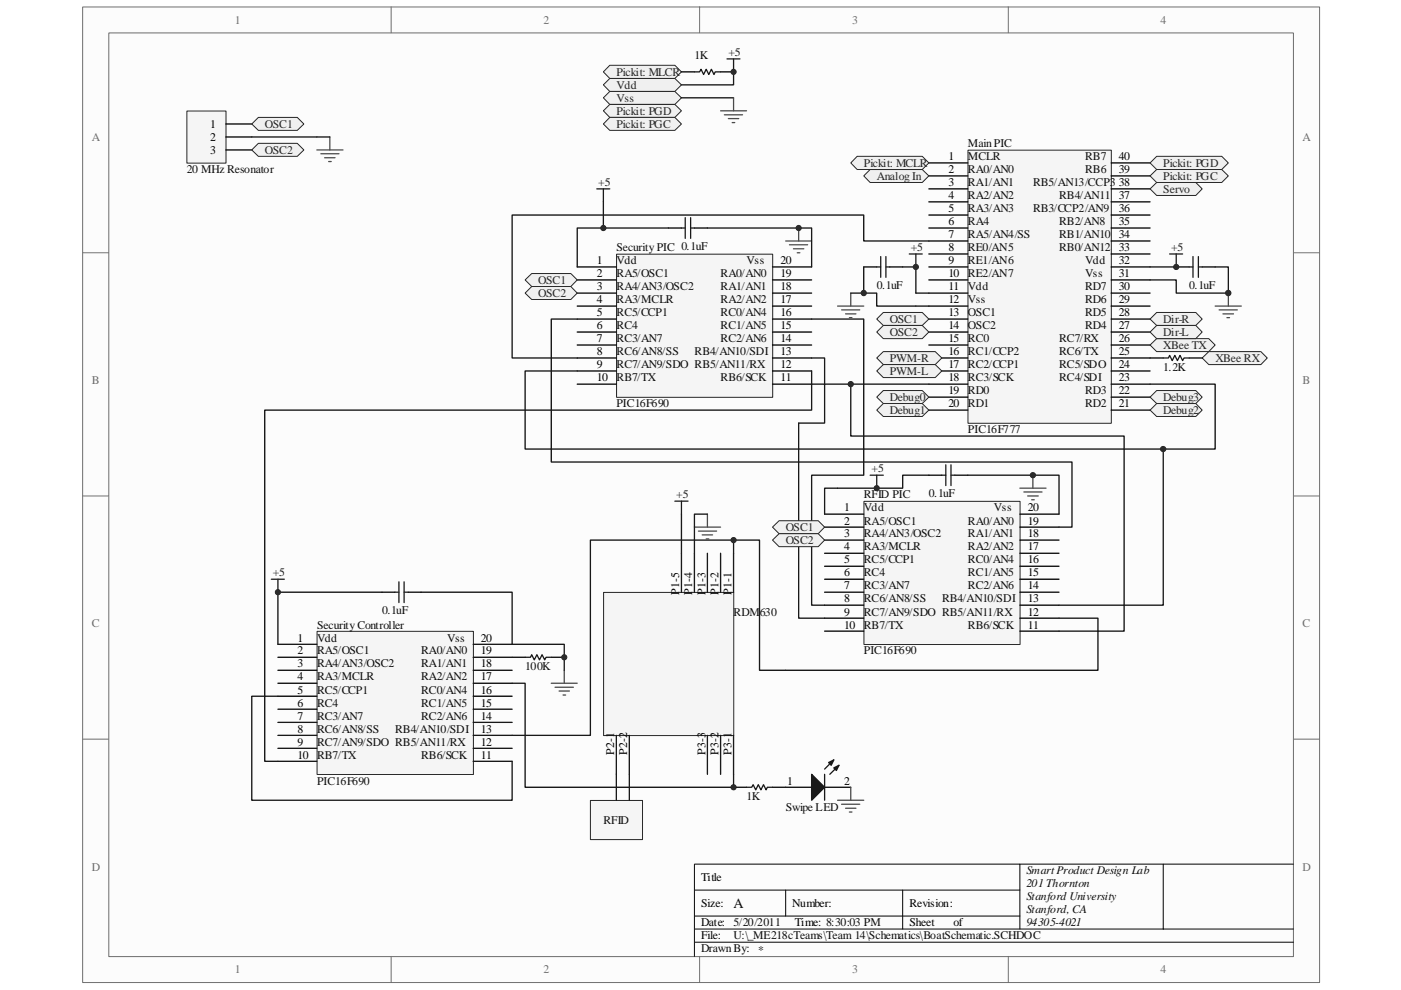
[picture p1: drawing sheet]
<svg xmlns="http://www.w3.org/2000/svg" width="297mm" height="210mm" viewBox="0 0 297 210" stroke-linecap="round" stroke-linejoin="round" font-family="sans-serif">
<path d="M17.6 1.5h262.2v206.8h-262.2z" fill="#fcfcfc"/>
<path d="M17.5 1.5h262.3v206.8h-262.3z" fill="none" stroke="#6e6e6e" stroke-width=".21"/>
<path d="M23.1 7h251.1v195.8h-251.1z" fill="#fcfcfc"/>
<g fill="none" stroke="#6e6e6e" stroke-width=".21">
<path d="M23.1 7h251.1v195.8h-251.1zM82.9 1.4v5.5M148.3 1.4v5.5M213.8 1.4v5.5M17.5 53.6h5.5M274.2 53.6h5.5M17.5 105.2h5.5M274.2 105.2h5.5M17.5 156.7h5.5M274.2 156.7h5.5M82.9 202.8v5.5M148.3 202.8v5.5"/>
<path d="M213.8 202.8v5.5"/>
</g>
<path d="M147.2 188.7h69M147.2 197h127M147.2 194.2h69M147.2 199.8h127M166.6 188.7v5.5M191.4 188.7v8.3M216.2 183.2v13.8M246.6 183.2h-99.4v19.6M274.2 183.2h-27.6v13.8" fill="none" stroke="#000" stroke-width=".21"/>
<path d="M205.3 31.9h30.3v57.8h-30.3z" fill="#f5f5f5"/>
<path d="M205.2 31.8h30.4v57.9h-30.4z" fill="none" stroke="#262626" stroke-width=".21"/>
<g fill="none" stroke="#000" stroke-width=".28">
<path d="M196.9 34.5h8.3M196.9 37.3h8.3M235.6 34.5h8.2M235.6 37.3h8.2M196.9 40h8.3M196.9 42.8h8.3M196.9 45.6h8.3M196.9 48.3h8.3M196.9 51.1h8.3M196.9 53.8h8.3M196.9 56.6h8.3M196.9 59.4h8.3"/>
<path d="M235.6 40h8.2M235.6 42.8h8.2M235.6 45.6h8.2M235.6 48.3h8.2M235.6 51.1h8.2M235.6 53.8h8.2M235.6 56.6h8.2M235.6 59.4h8.2M196.9 62.1h8.3M196.9 64.9h8.3M196.9 67.6h8.3M196.9 70.4h8.3"/>
<path d="M196.9 73.2h8.3M196.9 75.9h8.3M196.9 78.7h8.3M235.6 62.1h8.2M235.6 64.9h8.2M235.6 67.6h8.2M235.6 70.4h8.2M235.6 73.2h8.2M235.6 75.9h8.2M235.6 78.7h8.2M196.9 81.4h8.3M196.9 84.2h8.3"/>
<path d="M196.9 87h8.3M235.6 81.4h8.2M235.6 84.2h8.2M235.6 87h8.2"/>
</g>
<path d="M183.2 106.3h33.1v30.4h-33.1z" fill="#f5f5f5"/>
<path d="M183.2 106.3h33.1v30.4h-33.1z" fill="none" stroke="#262626" stroke-width=".21"/>
<g fill="none" stroke="#000" stroke-width=".28">
<path d="M174.8 109h8.3M174.8 111.8h8.3M174.8 114.5h8.3M174.8 117.3h8.3M216.2 109h8.3M216.2 111.8h8.3M216.2 114.5h8.3M216.2 117.3h8.3M174.8 120.1h8.3M174.8 122.8h8.3M174.8 125.6h8.3M174.8 128.3h8.3"/>
<path d="M174.8 131.1h8.3M174.8 133.8h8.3M216.2 120.1h8.3M216.2 122.8h8.3M216.2 125.6h8.3M216.2 128.3h8.3M216.2 131.1h8.3M216.2 133.8h8.3"/>
</g>
<path d="M67.3 133.9h33.1v30.3h-33.1z" fill="#f5f5f5"/>
<path d="M67.2 133.9h33.2v30.3h-33.2z" fill="none" stroke="#262626" stroke-width=".21"/>
<g fill="none" stroke="#000" stroke-width=".28">
<path d="M58.9 136.6h8.3M58.9 139.4h8.3M100.3 136.6h8.3M100.3 139.4h8.3M58.9 142.1h8.3M58.9 144.9h8.3M58.9 147.6h8.3M58.9 150.4h8.3M58.9 153.2h8.3M58.9 155.9h8.3M58.9 158.7h8.3M100.3 142.1h8.3"/>
<path d="M100.3 144.9h8.3M100.3 147.6h8.3M100.3 150.4h8.3M100.3 153.2h8.3M100.3 155.9h8.3M100.3 158.7h8.3M58.9 161.4h8.3M100.3 161.4h8.3"/>
</g>
<path d="M130.8 53.9h33v30.3h-33z" fill="#f5f5f5"/>
<path d="M130.7 53.9h33.1v30.3h-33.1z" fill="none" stroke="#262626" stroke-width=".21"/>
<g fill="none" stroke="#000" stroke-width=".28">
<path d="M122.4 56.6h8.3M122.4 59.4h8.3M163.8 56.6h8.3M163.8 59.4h8.3M122.4 62.1h8.3M122.4 64.9h8.3M122.4 67.6h8.3M122.4 70.4h8.3M122.4 73.2h8.3M122.4 75.9h8.3M122.4 78.7h8.3M163.8 62.1h8.3"/>
<path d="M163.8 64.9h8.3M163.8 67.6h8.3M163.8 70.4h8.3M163.8 73.2h8.3M163.8 75.9h8.3M163.8 78.7h8.3M122.4 81.4h8.3M163.8 81.4h8.3"/>
</g>
<path d="M128 125.6h27.6v30.4h-27.6z" fill="#f5f5f5"/>
<path d="M128 125.6h27.6v30.4h-27.6z" fill="none" stroke="#262626" stroke-width=".21"/>
<g fill="none" stroke="#000" stroke-width=".28">
<path d="M144.5 117.3v8.3M147.2 117.3v8.3M150 117.3v8.3M152.8 117.3v8.3M155.5 117.3v8.3M81 125.6h2.7M86.5 125.6h2.8M108.6 139.4h2.7M116.9 139.4h2.7M130.7 155.9v8.3M133.4 155.9v8.3M150 155.9v8.3"/>
<path d="M152.8 155.9v8.3M155.5 155.9v8.3"/>
</g>
<path d="M144.5 109v8.3M150 109h-2.8v8.3M155.5 117.3v-2.8h-30.3v41.4h-16.6M81 125.6h-22.1v11M89.3 125.6h19.3v11h11v5.5M58.9 147.6h-5.5v22.1h55.2v-8.3M108.6 144.9h2.7v22h44.2v-2.7" fill="none" stroke="#0e0e0e" stroke-width=".28"/>
<path d="M147.2 111.8h5.6M148.1 112.6h3.8M148.9 113.4h2.2M149.7 114.3h.6M150 109v2.8M116.9 144.9h5.5M117.7 145.7h3.9M118.5 146.5h2.2M119.4 147.4h.5M119.6 142.1v2.8" fill="none" stroke="#4c4c4c" stroke-width=".28"/>
<path d="M143.1 106.3h2.8M144.5 106.3v2.7M57.5 122.8h2.8M58.9 122.8v2.8M83.7 125.6h.9M84.6 123.4v4.4M85.7 123.4v4.4M85.7 125.6h.8M111.3 139.4h1.2l.2-.6 .6 1.1 .5-1.1 .6 1.1 .5-1.1 .6 1.1 .3-.5h1.1" fill="none" stroke="#1c1c1c" stroke-width=".28"/>
<path d="M125.2 169.8h11v8.2h-11z" fill="#f5f5f5"/>
<path d="M125.2 169.7h11v8.3h-11z" fill="none" stroke="#262626" stroke-width=".21"/>
<path d="M122.4 67.6h-5.5v30.4h110.4v13.8h-2.8M172.1 67.6h11v33.2h-11v27.5h2.7M172.1 75.9h2.7v13.8h-5.5v41.4h5.5M172.1 81.4h24.8M180.4 81.4v11.1h57.9v41.3h-13.8M155.5 114.5h5.5v27.6h71.8v-11h-8.3M130.7 164.2v5.5M133.4 164.2v5.5" fill="none" stroke="#0e0e0e" stroke-width=".28"/>
<circle cx="58.9" cy="125.6" r=".55" fill="#262626"/>
<circle cx="58.9" cy="125.6" r=".55" fill="none" stroke="#262626" stroke-width=".21"/>
<circle cx="155.5" cy="114.5" r=".55" fill="#262626"/>
<circle cx="155.5" cy="114.5" r=".55" fill="none" stroke="#262626" stroke-width=".21"/>
<circle cx="119.6" cy="139.4" r=".55" fill="#262626"/>
<circle cx="119.6" cy="139.4" r=".55" fill="none" stroke="#262626" stroke-width=".21"/>
<path d="M39.7 23.6h8.2v11h-8.2z" fill="#f5f5f5"/>
<path d="M39.6 23.5h8.3v11.1h-8.3z" fill="none" stroke="#262626" stroke-width=".21"/>
<path d="M47.9 26.3h5.5M47.9 29h5.5M47.9 31.8h5.5" fill="none" stroke="#000" stroke-width=".28"/>
<path d="M53.4 26.3l1.4-1.4h8.2l1.4 1.4-1.4 1.3h-8.2z" fill-rule="evenodd" fill="#f0f0f0"/>
<path d="M53.4 26.3l1.4-1.4h8.2l1.4 1.4-1.4 1.3h-8.2z" fill="none" stroke="#262626" stroke-width=".21"/>
<path d="M53.4 31.8l1.4-1.4h8.2l1.4 1.4-1.4 1.3h-8.2z" fill-rule="evenodd" fill="#f0f0f0"/>
<path d="M53.4 31.8l1.4-1.4h8.2l1.4 1.4-1.4 1.3h-8.2z" fill="none" stroke="#262626" stroke-width=".21"/>
<path d="M53.4 29h16.5M196.9 51.1h-13.8v-5.5h-74.5v30.3h13.8M243.8 56.6h5.6M122.4 78.7h-11.1v16.5h146.3v-13.8h-13.8M194.2 64.9h2.7M194.2 62.1h2.7M246.6 95.2v33.1h-22.1" fill="none" stroke="#0e0e0e" stroke-width=".28"/>
<g fill="none" stroke="#4c4c4c" stroke-width=".28">
<path d="M67.2 31.8h5.5M68 32.6h3.9M68.8 33.4h2.2M69.7 34.2h.5M69.9 29v2.8M177.6 64.9h5.5M178.4 65.7h3.9M179.3 66.5h2.2M180.1 67.4h.5M180.4 62.1v2.8M257.6 64.9h5.6M258.5 65.7h3.8"/>
<path d="M259.3 66.5h2.2M260.1 67.4h.6M260.4 62.1v2.8"/>
</g>
<path d="M192.8 53.8h2.7M194.2 53.8v2.8M248 53.8h2.7M249.4 53.8v2.8" fill="none" stroke="#1c1c1c" stroke-width=".28"/>
<circle cx="180.4" cy="81.4" r=".56" fill="#262626"/>
<circle cx="180.4" cy="81.4" r=".56" fill="none" stroke="#262626" stroke-width=".21"/>
<path d="M185.9 75.9l1.4-1.4h11l1.4 1.4-1.4 1.4h-11z" fill-rule="evenodd" fill="#f0f0f0"/>
<path d="M185.9 75.9l1.4-1.4h11l1.4 1.4-1.4 1.4h-11z" fill="none" stroke="#262626" stroke-width=".21"/>
<path d="M185.9 78.7l1.4-1.4h11l1.4 1.4-1.4 1.4h-11z" fill-rule="evenodd" fill="#f0f0f0"/>
<path d="M185.9 78.7l1.4-1.4h11l1.4 1.4-1.4 1.4h-11z" fill="none" stroke="#262626" stroke-width=".21"/>
<path d="M243.8 40l1.4-1.3h8.3l1.4 1.3-1.4 1.4h-8.3z" fill-rule="evenodd" fill="#f0f0f0"/>
<path d="M243.8 40l1.4-1.3h8.3l1.4 1.3-1.4 1.4h-8.3z" fill="none" stroke="#262626" stroke-width=".21"/>
<path d="M111.3 59.4l1.4-1.4h8.3l1.4 1.4-1.4 1.3h-8.3z" fill-rule="evenodd" fill="#f0f0f0"/>
<path d="M111.3 59.4l1.4-1.4h8.3l1.4 1.4-1.4 1.3h-8.3z" fill="none" stroke="#262626" stroke-width=".21"/>
<path d="M111.3 62.1l1.4-1.4h8.3l1.4 1.4-1.4 1.4h-8.3z" fill-rule="evenodd" fill="#f0f0f0"/>
<path d="M111.3 62.1l1.4-1.4h8.3l1.4 1.4-1.4 1.4h-8.3z" fill="none" stroke="#262626" stroke-width=".21"/>
<path d="M163.8 111.8l1.4-1.4h8.3l1.3 1.4-1.3 1.4h-8.3z" fill-rule="evenodd" fill="#f0f0f0"/>
<path d="M163.8 111.8l1.4-1.4h8.3l1.3 1.4-1.3 1.4h-8.3z" fill="none" stroke="#262626" stroke-width=".21"/>
<path d="M163.8 114.5l1.4-1.3h8.3l1.3 1.3-1.3 1.4h-8.3z" fill-rule="evenodd" fill="#f0f0f0"/>
<path d="M163.8 114.5l1.4-1.3h8.3l1.3 1.3-1.3 1.4h-8.3z" fill="none" stroke="#262626" stroke-width=".21"/>
<path d="M185.9 67.6l1.4-1.3h8.2l1.4 1.3-1.4 1.4h-8.2z" fill-rule="evenodd" fill="#f0f0f0"/>
<path d="M185.9 67.6l1.4-1.3h8.2l1.4 1.3-1.4 1.4h-8.2z" fill="none" stroke="#262626" stroke-width=".21"/>
<path d="M185.9 70.4l1.4-1.4h8.2l1.4 1.4-1.4 1.4h-8.2z" fill-rule="evenodd" fill="#f0f0f0"/>
<path d="M185.9 70.4l1.4-1.4h8.2l1.4 1.4-1.4 1.4h-8.2z" fill="none" stroke="#262626" stroke-width=".21"/>
<path d="M180.4 62.1h5.5v2.8h8.3" fill="none" stroke="#0e0e0e" stroke-width=".28"/>
<path d="M126.5 40h2.8M127.9 40v2.8" fill="none" stroke="#1c1c1c" stroke-width=".28"/>
<path d="M184.5 35.9h11l1.4 1.4-1.4 1.4h-11l-1.4-1.4z" fill-rule="evenodd" fill="#f0f0f0"/>
<path d="M184.5 35.9h11l1.4 1.4-1.4 1.4h-11l-1.4-1.4z" fill="none" stroke="#262626" stroke-width=".21"/>
<path d="M254.9 75.9l1.4-1.4h11l1.4 1.4-1.4 1.4h-11z" fill-rule="evenodd" fill="#f0f0f0"/>
<path d="M254.9 75.9l1.4-1.4h11l1.4 1.4-1.4 1.4h-11z" fill="none" stroke="#262626" stroke-width=".21"/>
<path d="M243.8 73.2l1.4-1.4h11.1l1.3 1.4-1.3 1.3h-11.1z" fill-rule="evenodd" fill="#f0f0f0"/>
<path d="M243.8 73.2l1.4-1.4h11.1l1.3 1.4-1.3 1.3h-11.1z" fill="none" stroke="#262626" stroke-width=".21"/>
<path d="M141.7 48.3h2.8M147.2 48.3h2.8M243.8 75.9h2.8M252.1 75.9h2.8" fill="none" stroke="#000" stroke-width=".28"/>
<path d="M144.5 48.3h.8M145.3 46.1v4.4M146.4 46.1v4.4M146.4 48.3h.8M246.6 75.9h1.1l.3-.5 .5 1.1 .6-1.1 .5 1.1 .6-1.1 .5 1.1 .3-.6h1.1" fill="none" stroke="#1c1c1c" stroke-width=".28"/>
<path d="M177.6 103.5h-2.8v5.5M205.2 100.8h19.3v8.2" fill="none" stroke="#0e0e0e" stroke-width=".28"/>
<path d="M216.2 103.5h5.6M217.1 104.3h3.8M217.9 105.2h2.2M218.7 106h.6M219 100.8v2.7" fill="none" stroke="#4c4c4c" stroke-width=".28"/>
<circle cx="219" cy="100.7" r=".55" fill="#262626"/>
<circle cx="219" cy="100.7" r=".55" fill="none" stroke="#262626" stroke-width=".21"/>
<path d="M196.9 100.8h-5.5v2.7h-13.8" fill="none" stroke="#0e0e0e" stroke-width=".28"/>
<path d="M184.5 100.8h2.8M185.9 100.8v2.7" fill="none" stroke="#1c1c1c" stroke-width=".28"/>
<circle cx="185.9" cy="103.5" r=".55" fill="#262626"/>
<circle cx="185.9" cy="103.5" r=".55" fill="none" stroke="#262626" stroke-width=".21"/>
<path d="M127.9 42.8v5.5M141.7 48.3h-19.3v8.3" fill="none" stroke="#0e0e0e" stroke-width=".28"/>
<path d="M166.6 51.1h5.5M167.4 51.9h3.8M168.2 52.7h2.2M169 53.6h.6M169.3 48.3v2.8" fill="none" stroke="#4c4c4c" stroke-width=".28"/>
<path d="M196.9 100.8h2.8M202.4 100.8h2.8" fill="none" stroke="#000" stroke-width=".28"/>
<path d="M200.5 98.6v4.4M201.6 98.6v4.4M199.7 100.8h.8M201.6 100.8h.8" fill="none" stroke="#1c1c1c" stroke-width=".28"/>
<circle cx="127.9" cy="48.3" r=".55" fill="#262626"/>
<circle cx="127.9" cy="48.3" r=".55" fill="none" stroke="#262626" stroke-width=".21"/>
<path d="M150 48.3h22.1v8.3" fill="none" stroke="#0e0e0e" stroke-width=".28"/>
<circle cx="169.3" cy="48.3" r=".55" fill="#262626"/>
<circle cx="169.3" cy="48.3" r=".55" fill="none" stroke="#262626" stroke-width=".21"/>
<path d="M183.1 56.6h2.8M188.6 56.6h2.8" fill="none" stroke="#000" stroke-width=".28"/>
<path d="M185.9 56.6h.8M186.7 54.4v4.4M187.8 54.4v4.4M187.8 56.6h.8" fill="none" stroke="#1c1c1c" stroke-width=".28"/>
<path d="M191.4 56.6h2.8v5.5" fill="none" stroke="#0e0e0e" stroke-width=".28"/>
<circle cx="194.2" cy="56.6" r=".55" fill="#262626"/>
<circle cx="194.2" cy="56.6" r=".55" fill="none" stroke="#262626" stroke-width=".21"/>
<path d="M183.1 56.6v5.5" fill="none" stroke="#0e0e0e" stroke-width=".28"/>
<circle cx="183.1" cy="62.1" r=".56" fill="#262626"/>
<circle cx="183.1" cy="62.1" r=".56" fill="none" stroke="#262626" stroke-width=".21"/>
<path d="M249.4 56.6h2.7M254.9 56.6h2.7M155.5 166.9h2.8M163.8 166.9h2.8" fill="none" stroke="#000" stroke-width=".28"/>
<path d="M252.1 56.6h.8M252.9 54.4v4.4M254.1 54.4v4.4M254.1 56.6h.8M158.3 166.9h1.1l.3-.5 .5 1.1 .6-1.1 .5 1.1 .6-1.1 .5 1.1 .3-.6h1.1" fill="none" stroke="#1c1c1c" stroke-width=".28"/>
<path d="M172.1 78.7v8.3h-116v74.4h2.8" fill="none" stroke="#0e0e0e" stroke-width=".28"/>
<circle cx="155.5" cy="166.9" r=".55" fill="#262626"/>
<circle cx="155.5" cy="166.9" r=".55" fill="none" stroke="#262626" stroke-width=".21"/>
<path d="M166.6 166.9h5.5M174.8 166.9h5.6" fill="none" stroke="#000" stroke-width=".28"/>
<path d="M172.1 164.2l2.7 2.7-2.7 2.8z" fill="#1c1c1c"/>
<path d="M172.1 164.2l2.7 2.7-2.7 2.8zM176.8 161.1l-2 2M177.9 162.3l-2 1.9" fill="none" stroke="#1c1c1c" stroke-width=".28"/>
<path d="M176.8 162.8l1.1-.5-.6 1.1z" fill="#1c1c1c"/>
<path d="M176.8 162.8l1.1-.5-.6 1.1z" fill="none" stroke="#1c1c1c" stroke-width=".28"/>
<path d="M175.7 161.7l1.1-.6-.6 1.2z" fill="#1c1c1c"/>
<path d="M174.8 164.2v5.5M175.7 161.7l1.1-.6-.6 1.2z" fill="none" stroke="#1c1c1c" stroke-width=".28"/>
<path d="M177.6 169.7h5.5M178.4 170.5h3.9M179.3 171.4h2.2M180.1 172.2h.5M180.4 166.9v2.8" fill="none" stroke="#4c4c4c" stroke-width=".28"/>
<path d="M185.9 84.2l1.4-1.4h8.2l1.4 1.4-1.4 1.4h-8.2z" fill-rule="evenodd" fill="#f0f0f0"/>
<path d="M185.9 84.2l1.4-1.4h8.2l1.4 1.4-1.4 1.4h-8.2z" fill="none" stroke="#262626" stroke-width=".21"/>
<path d="M185.9 87l1.4-1.4h8.2l1.4 1.4-1.4 1.3h-8.2z" fill-rule="evenodd" fill="#f0f0f0"/>
<path d="M185.9 87l1.4-1.4h8.2l1.4 1.4-1.4 1.3h-8.2z" fill="none" stroke="#262626" stroke-width=".21"/>
<path d="M243.8 87l1.4-1.4h8.3l1.4 1.4-1.4 1.3h-8.3z" fill-rule="evenodd" fill="#f0f0f0"/>
<path d="M243.8 87l1.4-1.4h8.3l1.4 1.4-1.4 1.3h-8.3z" fill="none" stroke="#262626" stroke-width=".21"/>
<path d="M243.8 84.2l1.4-1.4h8.3l1.4 1.4-1.4 1.4h-8.3z" fill-rule="evenodd" fill="#f0f0f0"/>
<path d="M243.8 84.2l1.4-1.4h8.3l1.4 1.4-1.4 1.4h-8.3z" fill="none" stroke="#262626" stroke-width=".21"/>
<circle cx="249.4" cy="56.6" r=".55" fill="#262626"/>
<circle cx="249.4" cy="56.6" r=".55" fill="none" stroke="#262626" stroke-width=".21"/>
<path d="M257.6 56.6h2.8v5.5h-11v-2.7h-5.6" fill="none" stroke="#0e0e0e" stroke-width=".28"/>
<circle cx="260.4" cy="62.1" r=".57" fill="#262626"/>
<circle cx="260.4" cy="62.1" r=".57" fill="none" stroke="#262626" stroke-width=".21"/>
<path d="M243.8 67.6l1.4-1.3h8.3l1.4 1.3-1.4 1.4h-8.3z" fill-rule="evenodd" fill="#f0f0f0"/>
<path d="M243.8 67.6l1.4-1.3h8.3l1.4 1.3-1.4 1.4h-8.3z" fill="none" stroke="#262626" stroke-width=".21"/>
<path d="M243.8 70.4l1.4-1.4h8.3l1.4 1.4-1.4 1.4h-8.3z" fill-rule="evenodd" fill="#f0f0f0"/>
<path d="M243.8 70.4l1.4-1.4h8.3l1.4 1.4-1.4 1.4h-8.3z" fill="none" stroke="#262626" stroke-width=".21"/>
<circle cx="246.6" cy="95.2" r=".56" fill="#262626"/>
<circle cx="246.6" cy="95.2" r=".56" fill="none" stroke="#262626" stroke-width=".21"/>
<path d="M181.7 33.1h13.8l1.4 1.4-1.4 1.4h-13.8l-1.3-1.4z" fill-rule="evenodd" fill="#f0f0f0"/>
<path d="M181.7 33.1h13.8l1.4 1.4-1.4 1.4h-13.8l-1.3-1.4z" fill="none" stroke="#262626" stroke-width=".21"/>
<path d="M243.8 34.5l1.4-1.4h13.8l1.4 1.4-1.4 1.4h-13.8z" fill-rule="evenodd" fill="#f0f0f0"/>
<path d="M243.8 34.5l1.4-1.4h13.8l1.4 1.4-1.4 1.4h-13.8z" fill="none" stroke="#262626" stroke-width=".21"/>
<path d="M243.8 37.3l1.4-1.4h13.8l1.4 1.4-1.4 1.4h-13.8z" fill-rule="evenodd" fill="#f0f0f0"/>
<path d="M243.8 37.3l1.4-1.4h13.8l1.4 1.4-1.4 1.4h-13.8z" fill="none" stroke="#262626" stroke-width=".21"/>
<path d="M129.3 13.8h13.8l1.4 1.4-1.4 1.4h-13.8l-1.4-1.4z" fill-rule="evenodd" fill="#f0f0f0"/>
<path d="M129.3 13.8h13.8l1.4 1.4-1.4 1.4h-13.8l-1.4-1.4z" fill="none" stroke="#262626" stroke-width=".21"/>
<path d="M127.9 18l1.4-1.4h13.8l1.4 1.4-1.4 1.4h-13.8z" fill-rule="evenodd" fill="#f0f0f0"/>
<path d="M127.9 18l1.4-1.4h13.8l1.4 1.4-1.4 1.4h-13.8z" fill="none" stroke="#262626" stroke-width=".21"/>
<path d="M127.9 20.7l1.4-1.3h13.8l1.4 1.3-1.4 1.4h-13.8z" fill-rule="evenodd" fill="#f0f0f0"/>
<path d="M127.9 20.7l1.4-1.3h13.8l1.4 1.3-1.4 1.4h-13.8z" fill="none" stroke="#262626" stroke-width=".21"/>
<path d="M127.9 23.5l1.4-1.4h13.8l1.4 1.4-1.4 1.4h-13.8z" fill-rule="evenodd" fill="#f0f0f0"/>
<path d="M127.9 23.5l1.4-1.4h13.8l1.4 1.4-1.4 1.4h-13.8z" fill="none" stroke="#262626" stroke-width=".21"/>
<path d="M129.3 24.9h13.8l1.4 1.4-1.4 1.3h-13.8l-1.4-1.3z" fill-rule="evenodd" fill="#f0f0f0"/>
<path d="M129.3 24.9h13.8l1.4 1.4-1.4 1.3h-13.8l-1.4-1.3z" fill="none" stroke="#262626" stroke-width=".21"/>
<path d="M147.2 15.2h1.1l.3-.5 .6 1.1 .5-1.1 .6 1.1 .5-1.1 .6 1.1 .2-.6h1.2M154.1 12.5h2.8M155.5 12.5v2.7" fill="none" stroke="#1c1c1c" stroke-width=".28"/>
<path d="M144.5 15.2h2.7M152.8 15.2h2.7" fill="none" stroke="#000" stroke-width=".28"/>
<path d="M155.5 15.2v2.8h-11M144.5 20.7h11" fill="none" stroke="#0e0e0e" stroke-width=".28"/>
<path d="M152.8 23.5h5.5M153.6 24.3h3.8M154.4 25.1h2.2M155.2 26h.6M155.5 20.7v2.8" fill="none" stroke="#4c4c4c" stroke-width=".28"/>
<circle cx="155.5" cy="15.2" r=".55" fill="#262626"/>
<circle cx="155.5" cy="15.2" r=".55" fill="none" stroke="#262626" stroke-width=".21"/>
<text font-size="3" fill="#0e0e0e" x="155.5" y="192.4">A</text>
<g font-size="2.5" fill="#706f64">
<text x="49.8" y="5">1</text>
<text x="115.2" y="5">2</text>
<text x="180.7" y="5">3</text>
<text x="246.1" y="5">4</text>
<text x="19.5" y="29.8">A</text>
<text x="276.2" y="29.8">A</text>
<text x="19.5" y="81.4">B</text>
<text x="276.2" y="81.4">B</text>
<text x="19.5" y="133">C</text>
<text x="276.2" y="133">C</text>
<text x="19.5" y="184.6">D</text>
<text x="276.2" y="184.6">D</text>
<text x="49.8" y="206.3">1</text>
<text x="115.2" y="206.3">2</text>
<text x="180.7" y="206.3">3</text>
<text x="246.1" y="206.3">4</text>
</g>
<g font-size="2.5" fill="#1c1c1c">
<text x="154.4" y="11.9">+5</text>
<text x="126.8" y="39.5">+5</text>
<text x="193.1" y="53.3">+5</text>
<text x="248.3" y="53.3">+5</text>
<text x="184.8" y="100.2">+5</text>
<text x="143.4" y="105.7">+5</text>
<text x="57.8" y="122.2">+5</text>
</g>
<g font-size="2.5" fill="#262626">
<text x="130.7" y="16">Pickit: MLCR</text>
<text x="130.7" y="18.8">Vdd</text>
<text x="130.7" y="21.5">Vss</text>
<text x="56.2" y="27.1">OSC1</text>
<text x="130.7" y="24.3">Pickit: PGD</text>
<text x="130.7" y="27.1">Pickit: PGC</text>
<text x="56.2" y="32.6">OSC2</text>
<text x="183.1" y="35.3">Pickit: MCLR</text>
<text x="246.6" y="35.3">Pickit: PGD</text>
<text x="185.9" y="38.1">Analog In</text>
<text x="246.6" y="40.9">Servo</text>
<text x="246.6" y="38.1">Pickit: PGC</text>
<text x="114.1" y="60.2">OSC1</text>
<text x="114.1" y="62.9">OSC2</text>
<text x="188.7" y="68.5">OSC1</text>
<text x="188.7" y="71.2">OSC2</text>
<text x="246.6" y="68.5">Dir-R</text>
<text x="246.6" y="71.2">Dir-L</text>
<text x="188.7" y="76.7">PWM-R</text>
<text x="246.6" y="74">XBee TX</text>
<text x="257.7" y="76.7">XBee RX</text>
<text x="188.7" y="79.5">PWM-L</text>
<text x="188.7" y="85">Debug0</text>
<text x="188.7" y="87.8">Debug1</text>
<text x="246.6" y="87.8">Debug2</text>
<text x="246.6" y="85">Debug3</text>
<text x="166.6" y="112.6">OSC1</text>
<text x="166.6" y="115.3">OSC2</text>
</g>
<g font-size="2.5" fill="#0e0e0e">
<text x="147.3" y="12.4">1K</text>
<text x="205.2" y="34">MCLR</text>
<text x="205.2" y="31.2">Main PIC</text>
<text x="230.1" y="34">RB7</text>
<text x="39.6" y="36.7">20 MHz Resonator</text>
<text x="205.2" y="36.7">RA0/AN0</text>
<text x="205.2" y="39.5">RA1/AN1</text>
<text x="219" y="39.5">RB5/AN13/CCP3</text>
<text x="230.1" y="36.7">RB6</text>
<text x="205.2" y="42.2">RA2/AN2</text>
<text x="205.2" y="45">RA3/AN3</text>
<text x="205.2" y="47.8">RA4</text>
<text x="219" y="45">RB3/CCP2/AN9</text>
<text x="224.5" y="47.8">RB2/AN8</text>
<text x="224.5" y="42.2">RB4/AN11</text>
<text x="130.7" y="53.3">Security PIC 0.1uF</text>
<text x="205.2" y="50.5">RA5/AN4/SS</text>
<text x="205.2" y="53.3">RE0/AN5</text>
<text x="224.5" y="50.5">RB1/AN10</text>
<text x="224.5" y="53.3">RB0/AN12</text>
<text x="130.7" y="56">Vdd</text>
<text x="130.7" y="58.8">RA5/OSC1</text>
<text x="152.8" y="58.8">RA0/AN0</text>
<text x="158.3" y="56">Vss</text>
<text x="205.2" y="56">RE1/AN6</text>
<text x="205.2" y="58.8">RE2/AN7</text>
<text x="230.1" y="58.8">Vss</text>
<text x="230.1" y="56">Vdd</text>
<text x="130.7" y="61.6">RA4/AN3/OSC2</text>
<text x="130.7" y="64.3">RA3/MCLR</text>
<text x="152.8" y="64.3">RA2/AN2</text>
<text x="152.8" y="61.6">RA1/AN1</text>
<text x="185.9" y="61.3">0.1uF</text>
<text x="205.2" y="61.6">Vdd</text>
<text x="205.2" y="64.3">Vss</text>
<text x="230.1" y="64.3">RD6</text>
<text x="230.1" y="61.6">RD7</text>
<text x="252.1" y="61.3">0.1uF</text>
<text x="130.7" y="69.8">RC4</text>
<text x="130.7" y="67.1">RC5/CCP1</text>
<text x="152.8" y="69.8">RC1/AN5</text>
<text x="152.8" y="67.1">RC0/AN4</text>
<text x="205.2" y="67.1">OSC1</text>
<text x="205.2" y="69.8">OSC2</text>
<text x="230.1" y="69.8">RD4</text>
<text x="230.1" y="67.1">RD5</text>
<text x="130.7" y="72.6">RC3/AN7</text>
<text x="130.7" y="75.4">RC6/AN8/SS</text>
<text x="147.3" y="75.4">RB4/AN10/SDI</text>
<text x="152.8" y="72.6">RC2/AN6</text>
<text x="205.2" y="72.6">RC0</text>
<text x="205.2" y="75.4">RC1/CCP2</text>
<text x="224.5" y="75.4">RC6/TX</text>
<text x="224.5" y="72.6">RC7/RX</text>
<text x="130.7" y="78.1">RC7/AN9/SDO RB5/AN11/RX</text>
<text x="130.7" y="80.9">RB7/TX</text>
<text x="152.8" y="80.9">RB6/SCK</text>
<text x="205.2" y="78.1">RC2/CCP1</text>
<text x="205.2" y="80.9">RC3/SCK</text>
<text x="205.2" y="83.6">RD0</text>
<text x="224.5" y="80.9">RC4/SDI</text>
<text x="224.5" y="78.1">RC5/SDO</text>
<text x="230.1" y="83.6">RD3</text>
<text x="246.6" y="78.7">1.2K</text>
<text x="130.7" y="86.4">PIC16F690</text>
<text x="205.2" y="86.4">RD1</text>
<text x="230.1" y="86.4">RD2</text>
<text x="205.2" y="91.9">PIC16F777</text>
<text x="183.1" y="105.7">RFID PIC</text>
<text x="196.9" y="105.4">0.1uF</text>
<text x="183.1" y="108.4">Vdd</text>
<text x="183.1" y="111.2">RA5/OSC1</text>
<text x="183.1" y="114">RA4/AN3/OSC2</text>
<text x="205.2" y="114">RA1/AN1</text>
<text x="205.2" y="111.2">RA0/AN0</text>
<text x="210.7" y="108.4">Vss</text>
<text x="183.1" y="116.7">RA3/MCLR</text>
<text x="183.1" y="119.5">RC5/CCP1</text>
<text x="205.2" y="119.5">RC0/AN4</text>
<text x="205.2" y="116.7">RA2/AN2</text>
<text x="183.1" y="122.2">RC4</text>
<text x="183.1" y="125">RC3/AN7</text>
<text x="205.2" y="125">RC2/AN6</text>
<text x="205.2" y="122.2">RC1/AN5</text>
<text x="81" y="130.2">0.1uF</text>
<text x="155.5" y="130.5">RDM630</text>
<text x="183.1" y="127.7">RC6/AN8/SS</text>
<text x="183.1" y="130.5">RC7/AN9/SDO RB5/AN11/RX</text>
<text x="199.7" y="127.7">RB4/AN10/SDI</text>
<text x="67.2" y="136">Vdd</text>
<text x="67.2" y="133.3">Security Controller</text>
<text x="94.8" y="136">Vss</text>
<text x="183.1" y="133.3">RB7/TX</text>
<text x="205.2" y="133.3">RB6/SCK</text>
<text x="67.2" y="138.8">RA5/OSC1</text>
<text x="67.2" y="141.5">RA4/AN3/OSC2</text>
<text x="89.3" y="141.5">RA1/AN1</text>
<text x="89.3" y="138.8">RA0/AN0</text>
<text x="111.4" y="142.1">100K</text>
<text x="183.1" y="138.8">PIC16F690</text>
<text x="67.2" y="144.3">RA3/MCLR</text>
<text x="67.2" y="147.1">RC5/CCP1</text>
<text x="67.2" y="149.8">RC4</text>
<text x="89.3" y="149.8">RC1/AN5</text>
<text x="89.3" y="147.1">RC0/AN4</text>
<text x="89.3" y="144.3">RA2/AN2</text>
<text x="67.2" y="152.6">RC3/AN7</text>
<text x="67.2" y="155.3">RC6/AN8/SS</text>
<text x="83.8" y="155.3">RB4/AN10/SDI</text>
<text x="89.3" y="152.6">RC2/AN6</text>
<text x="67.2" y="158.1">RC7/AN9/SDO RB5/AN11/RX</text>
<text x="67.2" y="160.8">RB7/TX</text>
<text x="89.3" y="160.8">RB6/SCK</text>
<text x="67.2" y="166.4">PIC16F690</text>
<text x="158.3" y="169.7">1K</text>
<text x="166.6" y="171.9">Swipe LED</text>
<text x="127.9" y="174.6">RFID</text>
<text x="217.6" y="185.4">Smart Product Design Lab</text>
<text x="217.6" y="188.1">201 Thornton</text>
<text x="217.6" y="190.9">Stanford University</text>
<text x="155.5" y="196.4">5/20/2011</text>
<text x="217.6" y="193.7">Stanford, CA</text>
<text x="217.6" y="196.4">94305-4021</text>
<text x="155.5" y="199.2">U:\_ME218cTeams\Team 14\Schematics\BoatSchematic.SCHDOC</text>
<text x="160.8" y="202.2">*</text>
</g>
<g font-size="2.5">
<text x="44.6" y="27.1">1</text>
<text x="44.6" y="29.8">2</text>
<text x="44.6" y="32.6">3</text>
<text x="201.1" y="34">1</text>
<text x="237.2" y="34">40</text>
<text x="201.1" y="36.7">2</text>
<text x="201.1" y="39.5">3</text>
<text x="237.2" y="39.5">38</text>
<text x="237.2" y="36.7">39</text>
<text x="201.1" y="42.2">4</text>
<text x="201.1" y="45">5</text>
<text x="201.1" y="47.8">6</text>
<text x="237.2" y="47.8">35</text>
<text x="237.2" y="45">36</text>
<text x="237.2" y="42.2">37</text>
<text x="201.1" y="50.5">7</text>
<text x="201.1" y="53.3">8</text>
<text x="237.2" y="53.3">33</text>
<text x="237.2" y="50.5">34</text>
<text x="126.6" y="56">1</text>
<text x="126.6" y="58.8">2</text>
<text x="165.5" y="56">20</text>
<text x="165.5" y="58.8">19</text>
<text x="201.1" y="56">9</text>
<text x="201.1" y="58.8">10</text>
<text x="237.2" y="58.8">31</text>
<text x="237.2" y="56">32</text>
<text x="126.6" y="61.6">3</text>
<text x="126.6" y="64.3">4</text>
<text x="165.5" y="64.3">17</text>
<text x="165.5" y="61.6">18</text>
<text x="201.1" y="61.6">11</text>
<text x="201.1" y="64.3">12</text>
<text x="237.2" y="64.3">29</text>
<text x="237.2" y="61.6">30</text>
<text x="126.6" y="67.1">5</text>
<text x="126.6" y="69.8">6</text>
<text x="165.5" y="69.8">15</text>
<text x="165.5" y="67.1">16</text>
<text x="201.1" y="67.1">13</text>
<text x="201.1" y="69.8">14</text>
<text x="237.2" y="69.8">27</text>
<text x="237.2" y="67.1">28</text>
<text x="126.6" y="72.6">7</text>
<text x="126.6" y="75.4">8</text>
<text x="165.5" y="75.4">13</text>
<text x="165.5" y="72.6">14</text>
<text x="201.1" y="72.6">15</text>
<text x="201.1" y="75.4">16</text>
<text x="237.2" y="75.4">25</text>
<text x="237.2" y="72.6">26</text>
<text x="126.6" y="78.1">9</text>
<text x="126.6" y="80.9">10</text>
<text x="165.5" y="80.9">11</text>
<text x="165.5" y="78.1">12</text>
<text x="201.1" y="78.1">17</text>
<text x="201.1" y="80.9">18</text>
<text x="201.1" y="83.6">19</text>
<text x="237.2" y="83.6">22</text>
<text x="237.2" y="80.9">23</text>
<text x="237.2" y="78.1">24</text>
<text x="201.1" y="86.4">20</text>
<text x="237.2" y="86.4">21</text>
<text x="179" y="108.4">1</text>
<text x="179" y="111.2">2</text>
<text x="179" y="114">3</text>
<text x="217.9" y="108.4">20</text>
<text x="217.9" y="114">18</text>
<text x="217.9" y="111.2">19</text>
<text x="179" y="116.7">4</text>
<text x="179" y="119.5">5</text>
<text x="217.9" y="119.5">16</text>
<text x="217.9" y="116.7">17</text>
<text x="179" y="122.2">6</text>
<text x="179" y="125">7</text>
<text x="217.9" y="125">14</text>
<text x="217.9" y="122.2">15</text>
<text x="144" y="126.2" transform="rotate(-90 144 126.2)">P1-5</text>
<text x="146.8" y="126.2" transform="rotate(-90 146.8 126.2)">P1-4</text>
<text x="149.6" y="126.2" transform="rotate(-90 149.6 126.2)">P1-3</text>
<text x="152.3" y="126.2" transform="rotate(-90 152.3 126.2)">P1-2</text>
<text x="155.1" y="126.2" transform="rotate(-90 155.1 126.2)">P1-1</text>
<text x="179" y="127.7">8</text>
<text x="179" y="130.5">9</text>
<text x="217.9" y="130.5">12</text>
<text x="217.9" y="127.7">13</text>
<text x="63.1" y="136">1</text>
<text x="102" y="136">20</text>
<text x="179" y="133.3">10</text>
<text x="217.9" y="133.3">11</text>
<text x="63.1" y="138.8">2</text>
<text x="63.1" y="141.5">3</text>
<text x="102" y="141.5">18</text>
<text x="102" y="138.8">19</text>
<text x="63.1" y="144.3">4</text>
<text x="63.1" y="147.1">5</text>
<text x="63.1" y="149.8">6</text>
<text x="102" y="149.8">15</text>
<text x="102" y="147.1">16</text>
<text x="102" y="144.3">17</text>
<text x="63.1" y="152.6">7</text>
<text x="63.1" y="155.3">8</text>
<text x="102" y="155.3">13</text>
<text x="102" y="152.6">14</text>
<text x="63.1" y="158.1">9</text>
<text x="63.1" y="160.8">10</text>
<text x="102" y="160.8">11</text>
<text x="102" y="158.1">12</text>
<text x="130.2" y="160.1" transform="rotate(-90 130.2 160.1)">P2-1</text>
<text x="133" y="160.1" transform="rotate(-90 133 160.1)">P2-2</text>
<text x="149.6" y="160.1" transform="rotate(-90 149.6 160.1)">P3-3</text>
<text x="152.3" y="160.1" transform="rotate(-90 152.3 160.1)">P3-2</text>
<text x="155.1" y="160.1" transform="rotate(-90 155.1 160.1)">P3-1</text>
<text x="166.9" y="166.4">1</text>
<text x="179" y="166.4">2</text>
<text x="148.6" y="186.8">Title</text>
<text x="148.6" y="192.3">Size:</text>
<text x="148.6" y="196.4">Date:</text>
<text x="168" y="192.3">Number:</text>
<text x="168.5" y="196.4">Time: 8:30:03 PM</text>
<text x="192.8" y="192.3">Revision:</text>
<text x="192.8" y="196.4">Sheet</text>
<text x="202.2" y="196.4">of</text>
<text x="148.6" y="199.2">File:</text>
</g>
<text font-size="2.5" fill="#0a0a0a" x="148.6" y="201.9">Drawn By:</text>
</svg>
